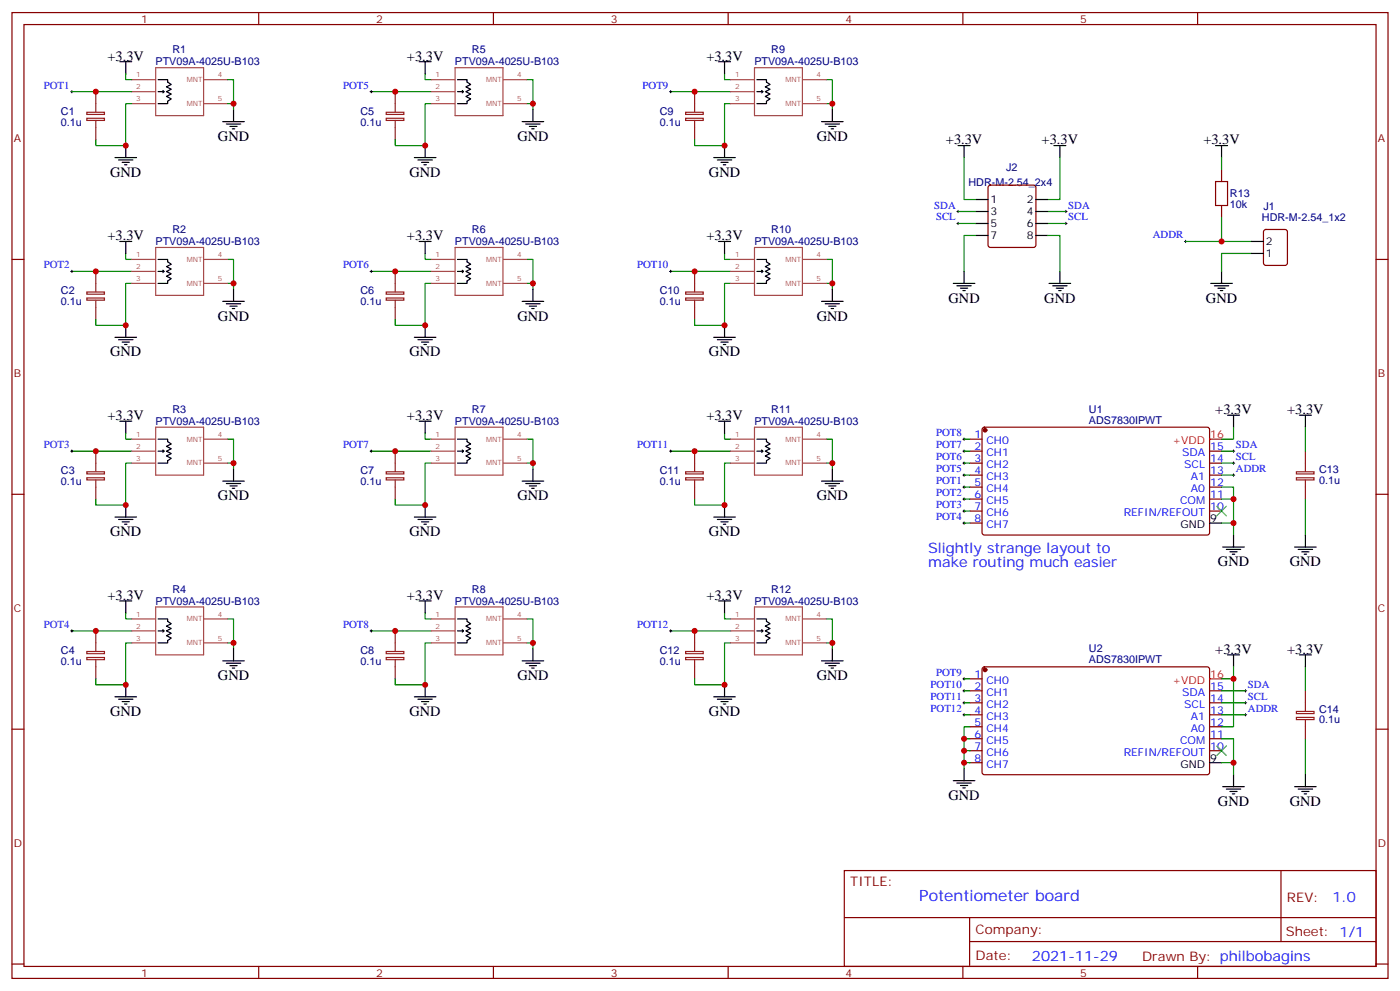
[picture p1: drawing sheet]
<svg xmlns="http://www.w3.org/2000/svg" width="412mm" height="292mm" viewBox="0 0 412 292" stroke-linecap="round" stroke-linejoin="round" font-family="sans-serif">
<g fill="none" stroke="#870000" stroke-width=".35">
<path d="M3.5 3.7h405.4v284.3h-405.4zM7.1 7.2h398.2v277.3h-398.2zM76.2 3.7v3.5M145.3 3.7v3.5M214.5 3.7v3.5M283.6 3.7v3.5M352.8 3.7v3.5M291.3 54.7l.4-.2h12.7l.5 .2 .3 .5v16.9l-.3 .5-.5 .2h-12.7l-.5-.2-.2-.5v-16.9zM359.8 49.9v3.5M3.5 76.4h3.6M359.8 60.5v3.5M372.4 67.8l.5-.2h5.6l.7 .4v9.4l-.4 .7h-5.9l-.7-.4v-9.4z"/>
<path d="M405.3 76.4h3.6M285.8 129.3h3.5M285.8 132.8h3.5M285.8 136.3h3.5M285.8 139.9h3.5M289.5 126l.5-.2h65.9l.4 .7-.1 30.6-.6 .4-65.9-.1-.4-.6v-30.3zM356.3 132.8h3.5M356.3 136.3h3.5M356.3 139.9h3.5M3.5 145.5h3.6M285.8 143.4h3.5M285.8 146.9h3.5"/>
<path d="M285.8 150.5h3.5M285.8 154h3.5M356.3 143.4h3.5M356.3 146.9h3.5M356.3 150.5h3.5M405.3 145.5h3.6M285.8 199.8h3.5M289.5 196.5l.5-.2 65.9 .1 .4 .6-.1 30.6-.6 .5-65.9-.1-.4-.6v-30.4zM3.5 214.7h3.6M285.8 203.4h3.5M285.8 206.9h3.5M285.8 210.4h3.5"/>
<path d="M285.8 214h3.5M285.8 217.5h3.5M356.3 203.4h3.5M356.3 206.9h3.5M356.3 210.4h3.5M356.3 214h3.5M356.3 217.5h3.5M405.3 214.7h3.6M285.8 221h3.5M285.8 224.5h3.5M356.3 221h3.5M248.7 256.3h156.6v28.2h-156.6z"/>
<path d="M377.3 256.3v20.9M248.7 270.1h156.5M285.6 277.2h119.6M285.6 270.1v14.2M3.5 283.8h3.6M76.2 284.5v3.5M145.3 284.5v3.5M214.5 284.5v3.5M283.6 284.5v3.5M352.8 284.5v3.5M405.3 283.8h3.6"/>
</g>
<g fill="none" stroke="#a64a4a" stroke-width=".35">
<path d="M45.9 19.9h14.1v14.1h-14.1zM134.1 19.9h14.1v14.1h-14.1zM222.2 19.9h14.2v14.1h-14.2zM38.8 23.5h6.9M38.8 27h6.9M38.8 30.5h6.9M60.1 23.5h6.9M60.1 30.5h6.9M127 23.5h6.9M127 27h6.9M127 30.5h6.9M148.3 23.5h6.9"/>
<path d="M148.3 30.5h6.9M215.2 23.5h6.9M215.2 27h6.9M215.2 30.5h6.9M236.5 23.5h6.9M236.5 30.5h6.9M38.8 76.4h6.9M38.8 79.9h6.9M45.9 72.8h14.1v14.2h-14.1zM60.1 76.4h6.9M127 76.4h6.9M127 79.9h6.9"/>
<path d="M134.1 72.8h14.1v14.2h-14.1zM148.3 76.4h6.9M215.2 76.4h6.9M215.2 79.9h6.9M222.2 72.8h14.2v14.2h-14.2zM236.5 76.4h6.9M38.8 83.4h6.9M60.1 83.4h6.9M127 83.4h6.9M148.3 83.4h6.9M215.2 83.4h6.9M236.5 83.4h6.9"/>
<path d="M38.8 129.3h6.9M38.8 132.8h6.9M38.8 136.3h6.9M45.9 125.8h14.1v14.1h-14.1zM60.1 129.3h6.9M60.1 136.3h6.9M127 129.3h6.9M127 132.8h6.9M127 136.3h6.9M134.1 125.8h14.1v14.1h-14.1zM148.3 129.3h6.9M148.3 136.3h6.9"/>
<path d="M215.2 129.3h6.9M215.2 132.8h6.9M215.2 136.3h6.9M222.2 125.8h14.2v14.1h-14.2zM236.5 129.3h6.9M236.5 136.3h6.9M45.9 178.7h14.1v14.1h-14.1zM134.1 178.7h14.1v14.1h-14.1zM222.2 178.7h14.2v14.1h-14.2zM38.8 182.2h6.9M38.8 185.7h6.9M38.8 189.3h6.9"/>
<path d="M60.1 182.2h6.9M60.1 189.3h6.9M127 182.2h6.9M127 185.7h6.9M127 189.3h6.9M148.3 182.2h6.9M148.3 189.3h6.9M215.2 182.2h6.9M215.2 185.7h6.9M215.2 189.3h6.9M236.5 182.2h6.9M236.5 189.3h6.9"/>
</g>
<g fill="none" stroke="#000" stroke-width=".35">
<path d="M35.3 18.2h3.5M37 18.2v3.5M123.5 18.2h3.5M125.2 18.2v3.5M211.7 18.2h3.5M213.4 18.2v3.5M46.6 23.5h2.8v.7l1 .7-1.4 .7 1.4 .7-1.4 .7 1.4 .7-1.4 .7 1.4 .7-1 .7v.7h-2.8M48 26.6l.3 .4h-1.7M48.3 27l-.3 .3M65.6 35.8h6.4M66.7 36.5h4.2M67.7 37.2h2.1"/>
<path d="M68.4 37.9h.7M68.8 32.3v3.5M134.8 23.5h2.8v.7l1 .7-1.4 .7 1.4 .7-1.4 .7 1.4 .7-1.4 .7 1.4 .7-1 .7v.7h-2.8M136.2 26.6l.3 .4h-1.7M136.5 27l-.3 .3M153.8 35.8h6.4M154.9 36.5h4.2M155.9 37.2h2.1M156.6 37.9h.7M157 32.3v3.5M223 23.5h2.8v.7l1 .7-1.4 .7 1.4 .7-1.4 .7 1.4 .7-1.4 .7 1.4 .7-1 .7v.7h-2.8M224.4 26.6l.3 .4h-1.7"/>
<path d="M224.7 27l-.3 .3M242 35.8h6.4M243.1 36.5h4.2M244.1 37.2h2.1M244.8 37.9h.7M245.2 32.3v3.5M33.9 46.4h6.3M34.9 47.1h4.3M36 47.8h2.1M36.7 48.5h.7M37 42.9v3.5M122.1 46.4h6.3"/>
<path d="M123.1 47.1h4.3M124.2 47.8h2.1M124.9 48.5h.7M125.2 42.9v3.5M210.3 46.4h6.3M211.3 47.1h4.2M212.4 47.8h2.1M213.1 48.5h.7M213.4 42.9v3.5M282.2 42.9h3.6M284 42.9v3.5M287.5 58.7h3.5"/>
<path d="M305.2 58.7h3.5M310.4 42.9h3.6M312.2 42.9v3.5M358.1 42.9h3.5M359.8 42.9v3.5M35.3 71.1h3.5M37 71.1v3.5M46.6 76.4h2.8v.7l1 .7-1.4 .7 1.4 .7-1.4 .7 1.4 .7-1.4 .7 1.4 .7-1 .7v.7h-2.8M48 79.6l.3 .3h-1.7M48.3 79.9l-.3 .4M123.5 71.1h3.5M125.2 71.1v3.5"/>
<path d="M134.8 76.4h2.8v.7l1 .7-1.4 .7 1.4 .7-1.4 .7 1.4 .7-1.4 .7 1.4 .7-1 .7v.7h-2.8M136.2 79.6l.3 .3h-1.7M136.5 79.9l-.3 .4M211.7 71.1h3.5M213.4 71.1v3.5M223 76.4h2.8v.7l1 .7-1.4 .7 1.4 .7-1.4 .7 1.4 .7-1.4 .7 1.4 .7-1 .7v.7h-2.8M224.4 79.6l.3 .3h-1.7M224.7 79.9l-.3 .4M284 79.9v3.5M287.5 62.3h3.5M287.5 65.8h3.5M287.5 69.3h3.5"/>
<path d="M305.2 62.3h3.5M305.2 65.8h3.5M305.2 69.3h3.5M312.2 79.9v3.5M359.8 79.9v3.5M368.7 71.1h3.5M368.7 74.6h3.5M33.9 99.3h6.3M37 95.8v3.5M65.6 88.7h6.4M66.7 89.4h4.2M67.7 90.1h2.1"/>
<path d="M68.4 90.8h.7M68.8 85.2v3.5M122.1 99.3h6.3M125.2 95.8v3.5M153.8 88.7h6.4M154.9 89.4h4.2M155.9 90.1h2.1M156.6 90.8h.7M157 85.2v3.5M210.3 99.3h6.3M213.4 95.8v3.5M242 88.7h6.4"/>
<path d="M243.1 89.4h4.2M244.1 90.1h2.1M244.8 90.8h.7M245.2 85.2v3.5M280.8 83.4h6.4M281.9 84.1h4.2M282.9 84.8h2.1M283.6 85.5h.7M309 83.4h6.4M310.1 84.1h4.2M311.1 84.8h2.2M311.9 85.5h.7"/>
<path d="M356.7 83.4h6.3M357.7 84.1h4.2M358.8 84.8h2.1M359.5 85.5h.7M34.9 100h4.3M36 100.7h2.1M36.7 101.4h.7M123.1 100h4.3M124.2 100.7h2.1M124.9 101.4h.7M211.3 100h4.2M212.4 100.7h2.1"/>
<path d="M213.1 101.4h.7M35.3 124h3.5M37 124v3.5M46.6 129.3h2.8v.7l1 .7-1.4 .7 1.4 .7-1.4 .7 1.4 .7-1.4 .7 1.4 .7-1 .7v.7h-2.8M48 132.5l.3 .3h-1.7M48.3 132.8l-.3 .4M68.8 138.1v3.5M123.5 124h3.5M125.2 124v3.5M134.8 129.3h2.8v.7l1 .7-1.4 .7 1.4 .7-1.4 .7 1.4 .7-1.4 .7 1.4 .7-1 .7v.7h-2.8M136.2 132.5l.3 .3h-1.7M136.5 132.8l-.3 .4"/>
<path d="M157 138.1v3.5M211.7 124h3.5M213.4 124v3.5M223 129.3h2.8v.7l1 .7-1.4 .7 1.4 .7-1.4 .7 1.4 .7-1.4 .7 1.4 .7-1 .7v.7h-2.8M224.4 132.5l.3 .3h-1.7M224.7 132.8l-.3 .4M245.2 138.1v3.5M361.6 122.2h3.5M363.4 122.2v3.6M382.8 122.2h3.5M384.5 122.2v3.6M33.9 152.2h6.3"/>
<path d="M34.9 152.9h4.3M36 153.6h2.1M36.7 154.3h.7M37 148.7v3.5M65.6 141.6h6.4M66.7 142.3h4.2M67.7 143.1h2.1M68.4 143.8h.7M122.1 152.2h6.3M123.1 152.9h4.3M124.2 153.6h2.1M124.9 154.3h.7"/>
<path d="M125.2 148.7v3.5M153.8 141.6h6.4M154.9 142.3h4.2M155.9 143.1h2.1M156.6 143.8h.7M210.3 152.2h6.3M211.3 152.9h4.2M212.4 153.6h2.1M213.1 154.3h.7M213.4 148.7v3.5M242 141.6h6.4M243.1 142.3h4.2"/>
<path d="M244.1 143.1h2.1M244.8 143.8h.7M356.3 154h3.5M363.4 157.5v3.5M384.5 157.5v3.5M35.3 176.9h3.5M37 176.9v3.5M123.5 176.9h3.5M125.2 176.9v3.5M211.7 176.9h3.5M213.4 176.9v3.5M360.2 161h6.3"/>
<path d="M361.2 161.7h4.3M362.3 162.5h2.1M363 163.2h.7M381.4 161h6.3M382.4 161.7h4.2M383.5 162.5h2.1M384.2 163.2h.7M46.6 182.2h2.8v.7l1 .7-1.4 .7 1.4 .7-1.4 .7 1.4 .7-1.4 .7 1.4 .8-1 .7v.7h-2.8M48 185.4l.3 .3h-1.7M48.3 185.7l-.3 .4M65.6 194.6h6.4M66.7 195.3h4.2"/>
<path d="M67.7 196h2.1M68.4 196.7h.7M68.8 191v3.6M134.8 182.2h2.8v.7l1 .7-1.4 .7 1.4 .7-1.4 .7 1.4 .7-1.4 .7 1.4 .8-1 .7v.7h-2.8M136.2 185.4l.3 .3h-1.7M136.5 185.7l-.3 .4M153.8 194.6h6.4M154.9 195.3h4.2M155.9 196h2.1M156.6 196.7h.7M157 191v3.6M223 182.2h2.8v.7l1 .7-1.4 .7 1.4 .7-1.4 .7 1.4 .7-1.4 .7 1.4 .8-1 .7v.7h-2.8"/>
<path d="M224.4 185.4l.3 .3h-1.7M224.7 185.7l-.3 .4M242 194.6h6.4M243.1 195.3h4.2M244.1 196h2.1M244.8 196.7h.7M245.2 191v3.6M361.6 192.8h3.5M363.4 192.8v3.5M382.8 192.8h3.5M384.5 192.8v3.5M33.9 205.1h6.3"/>
<path d="M34.9 205.8h4.3M36 206.6h2.1M36.7 207.3h.7M37 201.6v3.5M122.1 205.1h6.3M123.1 205.8h4.3M124.2 206.6h2.1M124.9 207.3h.7M125.2 201.6v3.5M210.3 205.1h6.3M211.3 205.8h4.2M212.4 206.6h2.1"/>
<path d="M213.1 207.3h.7M213.4 201.6v3.5M280.8 229.8h6.4M281.9 230.5h4.2M282.9 231.2h2.1M283.6 232h.7M284 226.3v3.5M356.3 224.5h3.5M360.2 231.6h6.3M361.2 232.3h4.3M362.3 233h2.1M363 233.7h.7"/>
<path d="M363.4 228.1v3.5M381.4 231.6h6.3M382.4 232.3h4.2M383.5 233h2.1M384.2 233.7h.7M384.5 228.1v3.5"/>
</g>
<g fill="none" stroke="#008700" stroke-width=".35">
<path d="M21.2 27h17.6M37 21.7v1.8h1.8M38.8 30.5h-1.8v12.4h-8.8v-1.8M67 30.5h1.8v1.8M67 23.5h1.8v7M109.4 27h17.6M125.2 21.7v1.8h1.8M127 30.5h-1.8v12.4h-8.8v-1.8M155.2 23.5h1.8v7M155.2 30.5h1.8v1.8M197.6 27h17.6M213.4 21.7v1.8h1.8"/>
<path d="M215.2 30.5h-1.8v12.4h-8.8v-1.8M243.4 23.5h1.8v7M243.4 30.5h1.8v1.8M284 46.4v12.3h3.5M312.2 46.4v12.3h-3.5M359.8 46.4v3.5M21.2 79.9h17.6M37 74.6v1.8h1.8M67 76.4h1.8v7M109.4 79.9h17.6M125.2 74.6v1.8h1.8M155.2 76.4h1.8v7"/>
<path d="M197.6 79.9h17.6M213.4 74.6v1.8h1.8M243.4 76.4h1.8v7M282.2 62.3h5.3M282.2 65.8h5.3M287.5 69.3h-3.5v10.6M308.7 69.3h3.5v10.6M308.7 62.3h5.3M308.7 65.8h5.3M349.2 71.1h19.5M359.8 64v7.1M368.7 74.6h-8.9v5.3"/>
<path d="M38.8 83.4h-1.8v12.4h-8.8v-1.8M67 83.4h1.8v1.8M127 83.4h-1.8v12.4h-8.8v-1.8M155.2 83.4h1.8v1.8M215.2 83.4h-1.8v12.4h-8.8v-1.8M243.4 83.4h1.8v1.8M21.2 132.8h17.6M37 127.5v1.8h1.8M38.8 136.3h-1.8v12.4h-8.8v-1.8M67 129.3h1.8v7M67 136.3h1.8v1.8M109.4 132.8h17.6"/>
<path d="M125.2 127.5v1.8h1.8M127 136.3h-1.8v12.4h-8.8v-1.8M155.2 129.3h1.8v7M155.2 136.3h1.8v1.8M197.6 132.8h17.6M213.4 127.5v1.8h1.8M215.2 136.3h-1.8v12.4h-8.8v-1.8M243.4 129.3h1.8v7M243.4 136.3h1.8v1.8M284 132.8h1.8M284 136.3h1.8M284 139.9h1.8"/>
<path d="M284 129.3h1.8M359.8 132.8h3.6M359.8 136.3h3.6M359.8 139.9h3.6M363.4 125.8v3.5h-3.6M384.5 125.8v7M284 143.4h1.8M284 146.9h1.8M284 150.5h1.8M284 154h1.8M359.8 154h3.6v3.5M359.8 146.9h3.6v7.1"/>
<path d="M359.8 143.4h3.6v3.5M384.5 146.9v10.6M21.2 185.7h17.6M37 180.4v1.8h1.8M38.8 189.3h-1.8v12.3h-8.8v-1.8M67 182.2h1.8v7.1M67 189.3h1.8v1.7M109.4 185.7h17.6M125.2 180.4v1.8h1.8M127 189.3h-1.8v12.3h-8.8v-1.8M155.2 182.2h1.8v7.1M155.2 189.3h1.8v1.7"/>
<path d="M197.6 185.7h17.6M213.4 180.4v1.8h1.8M215.2 189.3h-1.8v12.3h-8.8v-1.8M243.4 182.2h1.8v7.1M243.4 189.3h1.8v1.7M284 199.8h1.8M363.4 196.3v3.5h-3.6M363.4 199.8v14.2h-3.6M384.5 196.3v7.1M284 203.4h1.8M284 206.9h1.8M284 210.4h1.8"/>
<path d="M285.8 217.5h-1.8v3.5M285.8 214h-1.8v3.5M359.8 217.5h3.6v7M359.8 203.4h7.1M359.8 206.9h7.1M359.8 210.4h7.1M384.5 217.5v10.6M285.8 224.5h-1.8v1.8M285.8 221h-1.8v3.5M359.8 224.5h3.6v3.6"/>
</g>
<g fill="none" stroke="#000" stroke-width=".29">
<path d="M20.8 27h.7M21.2 26.6v.7M109 27h.7M109.4 26.6v.7M197.2 27h.7M197.6 26.6v.7M20.8 79.9h.7M21.2 79.6v.7M109 79.9h.7M109.4 79.6v.7M197.2 79.9h.7M197.6 79.6v.7"/>
<path d="M281.9 65.8h.7M281.9 62.3h.7M282.2 61.9v.7M282.2 65.4v.7M313.6 65.8h.7M313.6 62.3h.7M314 61.9v.7M314 65.4v.7M348.9 71.1h.7M349.2 70.7v.7M20.8 132.8h.7M21.2 132.5v.7"/>
<path d="M109 132.8h.7M109.4 132.5v.7M197.2 132.8h.7M197.6 132.5v.7M283.6 132.8h.7M283.6 139.9h.7M283.6 136.3h.7M283.6 129.3h.7M284 128.9v.7M284 132.5v.7M284 136v.7M284 139.5v.7"/>
<path d="M363 132.8h.7M363 139.9h.7M363 136.3h.7M363.4 132.5v.7M363.4 136v.7M363.4 139.5v.7M283.6 154h.7M283.6 150.5h.7M283.6 146.9h.7M283.6 143.4h.7M284 143.1v.7M284 146.6v.7"/>
<path d="M284 150.1v.7M284 153.6v.7M20.8 185.7h.7M21.2 185.4v.7M109 185.7h.7M109.4 185.4v.7M197.2 185.7h.7M197.6 185.4v.7M283.6 199.8h.7M284 199.5v.7M283.6 210.4h.7M283.6 206.9h.7"/>
<path d="M283.6 203.4h.7M284 203v.7M284 206.6v.7M284 210.1v.7M366.5 210.4h.7M366.5 206.9h.7M366.5 203.4h.7M366.9 203v.7M366.9 206.6v.7M366.9 210.1v.7"/>
</g>
<g fill="none" stroke="#8c2424" stroke-width=".35">
<path d="M25.6 33.1h5.2v.6h-5.2zM25.6 34.8h5.2v.7h-5.2zM28.2 27v6M28.2 35.5v5.6M113.8 33.1h5.2v.6h-5.2zM113.8 34.8h5.2v.7h-5.2zM116.4 27v6M116.4 35.5v5.6M202 33.1h5.2v.6h-5.2zM202 34.8h5.2v.7h-5.2zM204.6 27v6M204.6 35.5v5.6"/>
<path d="M28.2 79.9v6M116.4 79.9v6M204.6 79.9v6M25.6 86h5.2v.6h-5.2zM25.6 87.7h5.2v.7h-5.2zM28.2 88.4v5.6M113.8 86h5.2v.6h-5.2zM113.8 87.7h5.2v.7h-5.2zM116.4 88.4v5.6M202 86h5.2v.6h-5.2zM202 87.7h5.2v.7h-5.2zM204.6 88.4v5.6"/>
<path d="M25.6 138.9h5.2v.6h-5.2zM28.2 132.8v6M113.8 138.9h5.2v.6h-5.2zM116.4 132.8v6M202 138.9h5.2v.6h-5.2zM204.6 132.8v6M381.9 138.9h5.2v.6h-5.2zM384.5 132.8v6M25.6 140.7h5.2v.6h-5.2zM28.2 141.3v5.6M113.8 140.7h5.2v.6h-5.2zM116.4 141.3v5.6"/>
<path d="M202 140.7h5.2v.6h-5.2zM204.6 141.3v5.6M381.9 140.7h5.2v.6h-5.2zM384.5 141.3v5.6M25.6 191.8h5.2v.6h-5.2zM25.6 193.6h5.2v.6h-5.2zM28.2 185.7v6M28.2 194.2v5.6M113.8 191.8h5.2v.6h-5.2zM113.8 193.6h5.2v.6h-5.2zM116.4 185.7v6M116.4 194.2v5.6"/>
<path d="M202 191.8h5.2v.6h-5.2zM202 193.6h5.2v.6h-5.2zM204.6 185.7v6M204.6 194.2v5.6M381.9 209.4h5.2v.7h-5.2zM381.9 211.2h5.2v.6h-5.2zM384.5 203.4v6M384.5 211.8v5.7"/>
</g>
<g fill="#870000" stroke="#870000" stroke-width=".35">
<circle cx="290.2" cy="126.6" r=".53"/>
<circle cx="290.2" cy="197.2" r=".53"/>
</g>
<path d="M356.3 129.3h3.5M356.3 199.8h3.5" fill="none" stroke="#f00" stroke-width=".35"/>
<path d="M358.4 149l2.8 2.9M361.2 149l-2.8 2.9M358.4 219.6l2.8 2.8M361.2 219.6l-2.8 2.8" fill="none" stroke="#3c3" stroke-width=".35"/>
<path d="M358.1 53.4h3.5v7.1h-3.5z" fill="none" stroke="#a10000" stroke-width=".35"/>
<g fill="#c00">
<circle cx="68.8" cy="30.5" r=".88"/>
<circle cx="28.2" cy="27" r=".88"/>
<circle cx="37" cy="42.9" r=".88"/>
<circle cx="37" cy="95.8" r=".88"/>
<circle cx="28.2" cy="79.9" r=".88"/>
<circle cx="68.8" cy="83.4" r=".88"/>
<circle cx="37" cy="148.7" r=".88"/>
<circle cx="28.2" cy="132.8" r=".88"/>
<circle cx="68.8" cy="136.3" r=".88"/>
<circle cx="37" cy="201.6" r=".88"/>
<circle cx="28.2" cy="185.7" r=".88"/>
<circle cx="68.8" cy="189.3" r=".88"/>
<circle cx="125.2" cy="42.9" r=".88"/>
<circle cx="116.4" cy="27" r=".88"/>
<circle cx="157" cy="30.5" r=".88"/>
<circle cx="125.2" cy="95.8" r=".88"/>
<circle cx="116.4" cy="79.9" r=".88"/>
<circle cx="157" cy="83.4" r=".88"/>
<circle cx="125.2" cy="148.7" r=".88"/>
<circle cx="116.4" cy="132.8" r=".88"/>
<circle cx="157" cy="136.3" r=".88"/>
<circle cx="125.2" cy="201.6" r=".88"/>
<circle cx="116.4" cy="185.7" r=".88"/>
<circle cx="157" cy="189.3" r=".88"/>
<circle cx="213.4" cy="42.9" r=".88"/>
<circle cx="204.6" cy="27" r=".88"/>
<circle cx="245.2" cy="30.5" r=".88"/>
<circle cx="213.4" cy="95.8" r=".88"/>
<circle cx="204.6" cy="79.9" r=".88"/>
<circle cx="245.2" cy="83.4" r=".88"/>
<circle cx="213.4" cy="148.7" r=".88"/>
<circle cx="204.6" cy="132.8" r=".88"/>
<circle cx="245.2" cy="136.3" r=".88"/>
<circle cx="213.4" cy="201.6" r=".88"/>
<circle cx="204.6" cy="185.7" r=".88"/>
<circle cx="245.2" cy="189.3" r=".88"/>
<circle cx="284" cy="224.5" r=".88"/>
<circle cx="284" cy="221" r=".88"/>
<circle cx="284" cy="217.5" r=".88"/>
<circle cx="363.4" cy="154" r=".88"/>
<circle cx="363.4" cy="146.9" r=".88"/>
<circle cx="363.4" cy="224.5" r=".88"/>
<circle cx="363.4" cy="199.8" r=".88"/>
<circle cx="359.8" cy="71.1" r=".88"/>
</g>
<text font-size="4.6" fill="#00f" x="270.8" y="265.3">Potentiometer board</text>
<g font-size="4.2">
<text x="31.7" y="17.8">+3.3V</text>
<text x="119.9" y="17.8">+3.3V</text>
<text x="208.1" y="17.8">+3.3V</text>
<text x="64.2" y="41.5">GND</text>
<text x="152.4" y="41.5">GND</text>
<text x="240.6" y="41.5">GND</text>
<text x="278.6" y="42.5">+3.3V</text>
<text x="306.8" y="42.5">+3.3V</text>
<text x="354.5" y="42.5">+3.3V</text>
<text x="32.5" y="52">GND</text>
<text x="120.6" y="52">GND</text>
<text x="208.8" y="52">GND</text>
<text x="31.7" y="70.8">+3.3V</text>
<text x="119.9" y="70.8">+3.3V</text>
<text x="208.1" y="70.8">+3.3V</text>
<text x="279.4" y="89.1">GND</text>
<text x="307.6" y="89.1">GND</text>
<text x="355.2" y="89.1">GND</text>
<text x="64.2" y="94.4">GND</text>
<text x="152.4" y="94.4">GND</text>
<text x="240.6" y="94.4">GND</text>
<text x="32.5" y="105">GND</text>
<text x="120.6" y="105">GND</text>
<text x="208.8" y="105">GND</text>
<text x="31.7" y="123.7">+3.3V</text>
<text x="119.9" y="123.7">+3.3V</text>
<text x="208.1" y="123.7">+3.3V</text>
<text x="358" y="121.9">+3.3V</text>
<text x="379.2" y="121.9">+3.3V</text>
<text x="64.2" y="147.3">GND</text>
<text x="152.4" y="147.3">GND</text>
<text x="240.6" y="147.3">GND</text>
<text x="32.5" y="157.9">GND</text>
<text x="120.6" y="157.9">GND</text>
<text x="208.8" y="157.9">GND</text>
<text x="358.8" y="166.7">GND</text>
<text x="379.9" y="166.7">GND</text>
<text x="31.7" y="176.6">+3.3V</text>
<text x="119.9" y="176.6">+3.3V</text>
<text x="208.1" y="176.6">+3.3V</text>
<text x="358" y="192.5">+3.3V</text>
<text x="379.2" y="192.5">+3.3V</text>
<text x="64.2" y="200.2">GND</text>
<text x="152.4" y="200.2">GND</text>
<text x="240.6" y="200.2">GND</text>
<text x="32.5" y="210.8">GND</text>
<text x="120.6" y="210.8">GND</text>
<text x="208.8" y="210.8">GND</text>
<text x="279.4" y="235.5">GND</text>
<text x="358.8" y="237.2">GND</text>
<text x="379.9" y="237.2">GND</text>
</g>
<g font-size="4.2" fill="#00f">
<text x="273.4" y="162.8">Slightly strange layout to</text>
<text x="273.4" y="167">make routing much easier</text>
<text x="392.5" y="265.6">1.0</text>
<text x="304" y="282.9">2021-11-29</text>
</g>
<g font-size="3.9" fill="#800">
<text x="250.5" y="260.9">TITLE:</text>
<text x="379.1" y="265.6">REV:</text>
<text x="287.4" y="275.1">Company:</text>
<text x="378.7" y="275.7">Sheet: 1/1</text>
<text x="287.4" y="282.8">Date:</text>
<text x="336.4" y="282.8">Drawn By: philbobagins</text>
</g>
<g font-size="3.2" fill="#800">
<text x="41.6" y="6.7">1</text>
<text x="110.8" y="6.7">2</text>
<text x="179.9" y="6.7">3</text>
<text x="249.1" y="6.7">4</text>
<text x="318.2" y="6.7">5</text>
<text x="4.1" y="41.8">A</text>
<text x="405.9" y="41.8">A</text>
<text x="4.1" y="110.9">B</text>
<text x="405.9" y="110.9">B</text>
<text x="4.1" y="180.1">C</text>
<text x="405.9" y="180.1">C</text>
<text x="4.1" y="249.2">D</text>
<text x="405.9" y="249.2">D</text>
<text x="41.6" y="287.5">1</text>
<text x="110.8" y="287.5">2</text>
<text x="179.9" y="287.5">3</text>
<text x="249.1" y="287.5">4</text>
<text x="318.2" y="287.5">5</text>
</g>
<g font-size="3.2" fill="#000080">
<text x="50.8" y="15.7">R1</text>
<text x="139" y="15.7">R5</text>
<text x="227.2" y="15.7">R9</text>
<text x="45.8" y="19.3">PTV09A-4025U-B103</text>
<text x="134" y="19.3">PTV09A-4025U-B103</text>
<text x="222.2" y="19.3">PTV09A-4025U-B103</text>
<text x="18" y="33.8">C1</text>
<text x="106.2" y="33.8">C5</text>
<text x="194.4" y="33.8">C9</text>
<text x="18" y="36.9">0.1u</text>
<text x="106.2" y="36.9">0.1u</text>
<text x="194.4" y="36.9">0.1u</text>
<text x="296.4" y="50.3">J2</text>
<text x="285.3" y="54.6">HDR-M-2.54_2x4</text>
<text x="362.3" y="58.1">R13</text>
<text x="362.3" y="61.3">10k</text>
<text x="371.7" y="65.2">HDR-M-2.54_1x2</text>
<text x="372.2" y="61.7">J1</text>
<text x="50.8" y="68.6">R2</text>
<text x="139" y="68.6">R6</text>
<text x="227.2" y="68.6">R10</text>
<text x="45.8" y="72.2">PTV09A-4025U-B103</text>
<text x="134" y="72.2">PTV09A-4025U-B103</text>
<text x="222.2" y="72.2">PTV09A-4025U-B103</text>
<text x="18" y="89.9">0.1u</text>
<text x="18" y="86.7">C2</text>
<text x="106.2" y="89.9">0.1u</text>
<text x="106.2" y="86.7">C6</text>
<text x="194.4" y="89.9">0.1u</text>
<text x="194.4" y="86.7">C10</text>
<text x="45.8" y="125.1">PTV09A-4025U-B103</text>
<text x="50.8" y="121.5">R3</text>
<text x="134" y="125.1">PTV09A-4025U-B103</text>
<text x="139" y="121.5">R7</text>
<text x="222.2" y="125.1">PTV09A-4025U-B103</text>
<text x="227.2" y="121.5">R11</text>
<text x="320.8" y="124.7">ADS7830IPWT</text>
<text x="320.8" y="121.5">U1</text>
<text x="18" y="142.8">0.1u</text>
<text x="18" y="139.6">C3</text>
<text x="106.2" y="142.8">0.1u</text>
<text x="106.2" y="139.6">C7</text>
<text x="194.4" y="142.8">0.1u</text>
<text x="194.4" y="139.6">C11</text>
<text x="388.6" y="142.4">0.1u</text>
<text x="388.6" y="139.2">C13</text>
<text x="45.8" y="178">PTV09A-4025U-B103</text>
<text x="50.8" y="174.4">R4</text>
<text x="134" y="178">PTV09A-4025U-B103</text>
<text x="139" y="174.4">R8</text>
<text x="222.2" y="178">PTV09A-4025U-B103</text>
<text x="227.2" y="174.4">R12</text>
<text x="18" y="195.7">0.1u</text>
<text x="18" y="192.5">C4</text>
<text x="106.2" y="195.7">0.1u</text>
<text x="106.2" y="192.5">C8</text>
<text x="194.4" y="195.7">0.1u</text>
<text x="194.4" y="192.5">C12</text>
<text x="320.8" y="195.3">ADS7830IPWT</text>
<text x="320.8" y="192.1">U2</text>
<text x="388.6" y="209.8">C14</text>
<text x="388.6" y="213">0.1u</text>
</g>
<g font-size="3.2" fill="#00f">
<text x="12.9" y="26.1">POT1</text>
<text x="101.1" y="26.1">POT5</text>
<text x="189.3" y="26.1">POT9</text>
<text x="275.2" y="61.4">SDA</text>
<text x="275.7" y="64.9">SCL</text>
<text x="314.7" y="64.9">SCL</text>
<text x="314.7" y="61.4">SDA</text>
<text x="339.6" y="70.2">ADDR</text>
<text x="12.9" y="79">POT2</text>
<text x="101.1" y="79">POT6</text>
<text x="187.7" y="79">POT10</text>
<text x="12.9" y="131.9">POT3</text>
<text x="101.1" y="131.9">POT7</text>
<text x="187.7" y="131.9">POT11</text>
<text x="275.7" y="131.9">POT7</text>
<text x="275.7" y="128.4">POT8</text>
<text x="287.1" y="128.9">1</text>
<text x="290.6" y="130.7">CH0</text>
<text x="364.1" y="131.9">SDA</text>
<text x="275.7" y="135.5">POT6</text>
<text x="287.1" y="132.5">2</text>
<text x="287.1" y="136">3</text>
<text x="290.6" y="134.2">CH1</text>
<text x="290.6" y="137.8">CH2</text>
<text x="348.2" y="134.2">SDA</text>
<text x="348.9" y="137.8">SCL</text>
<text x="356.5" y="136">14</text>
<text x="356.5" y="132.5">15</text>
<text x="364.1" y="135.5">SCL</text>
<text x="275.7" y="139">POT5</text>
<text x="275.7" y="142.5">POT1</text>
<text x="287.1" y="139.5">4</text>
<text x="287.1" y="143.1">5</text>
<text x="290.6" y="141.3">CH3</text>
<text x="350.8" y="141.3">A1</text>
<text x="356.5" y="143.1">12</text>
<text x="356.5" y="139.5">13</text>
<text x="364.1" y="139">ADDR</text>
<text x="275.7" y="149.6">POT3</text>
<text x="275.7" y="146">POT2</text>
<text x="287.1" y="146.6">6</text>
<text x="290.6" y="144.8">CH4</text>
<text x="290.6" y="148.3">CH5</text>
<text x="347.6" y="148.3">COM</text>
<text x="350.8" y="144.8">A0</text>
<text x="356.5" y="146.6">11</text>
<text x="275.7" y="153.1">POT4</text>
<text x="287.1" y="150.1">7</text>
<text x="287.1" y="153.6">8</text>
<text x="290.6" y="151.9">CH6</text>
<text x="290.6" y="155.4">CH7</text>
<text x="331" y="151.9">REFIN/REFOUT</text>
<text x="356.5" y="150.1">10</text>
<text x="12.9" y="184.9">POT4</text>
<text x="101.1" y="184.9">POT8</text>
<text x="187.7" y="184.9">POT12</text>
<text x="274.1" y="202.5">POT10</text>
<text x="275.7" y="199">POT9</text>
<text x="287.1" y="199.5">1</text>
<text x="287.1" y="203">2</text>
<text x="290.6" y="201.3">CH0</text>
<text x="356.5" y="203">15</text>
<text x="367.6" y="202.5">SDA</text>
<text x="274.1" y="209.6">POT12</text>
<text x="274.1" y="206">POT11</text>
<text x="287.1" y="206.6">3</text>
<text x="290.6" y="204.8">CH1</text>
<text x="290.6" y="208.3">CH2</text>
<text x="348.2" y="204.8">SDA</text>
<text x="348.9" y="208.3">SCL</text>
<text x="356.5" y="206.6">14</text>
<text x="367.6" y="209.6">ADDR</text>
<text x="367.6" y="206">SCL</text>
<text x="287.1" y="210.1">4</text>
<text x="287.1" y="213.6">5</text>
<text x="290.6" y="211.8">CH3</text>
<text x="290.6" y="215.4">CH4</text>
<text x="350.8" y="215.4">A0</text>
<text x="350.8" y="211.8">A1</text>
<text x="356.5" y="213.6">12</text>
<text x="356.5" y="210.1">13</text>
<text x="287.1" y="217.1">6</text>
<text x="287.1" y="220.7">7</text>
<text x="290.6" y="218.9">CH5</text>
<text x="347.6" y="218.9">COM</text>
<text x="356.5" y="220.7">10</text>
<text x="356.5" y="217.1">11</text>
<text x="287.1" y="224.2">8</text>
<text x="290.6" y="222.4">CH6</text>
<text x="290.6" y="226">CH7</text>
<text x="331" y="222.4">REFIN/REFOUT</text>
</g>
<g font-size="3.2">
<text x="291.7" y="59.8">1</text>
<text x="302.4" y="59.8">2</text>
<text x="291.7" y="63.3">3</text>
<text x="302.4" y="63.3">4</text>
<text x="291.7" y="66.9">5</text>
<text x="291.7" y="70.4">7</text>
<text x="302.4" y="66.9">6</text>
<text x="302.4" y="70.4">8</text>
<text x="372.9" y="75.7">1</text>
<text x="372.9" y="72.1">2</text>
<text x="347.7" y="155.4">GND</text>
<text x="356.5" y="153.6">9</text>
<text x="347.7" y="226">GND</text>
<text x="356.5" y="224.2">9</text>
</g>
<g font-size="3.2" fill="#f00">
<text x="345.3" y="130.7">+VDD</text>
<text x="356.5" y="128.9">16</text>
<text x="345.3" y="201.3">+VDD</text>
<text x="356.5" y="199.5">16</text>
</g>
<g font-size="2.1" fill="#a54b4b">
<text x="40.1" y="22.8">1</text>
<text x="64.1" y="22.8">4</text>
<text x="128.3" y="22.8">1</text>
<text x="152.3" y="22.8">4</text>
<text x="216.5" y="22.8">1</text>
<text x="240.5" y="22.8">4</text>
<text x="40.1" y="26.3">2</text>
<text x="40.1" y="29.8">3</text>
<text x="55" y="24.1">MNT</text>
<text x="64.1" y="29.8">5</text>
<text x="128.3" y="26.3">2</text>
<text x="128.3" y="29.8">3</text>
<text x="143.2" y="24.1">MNT</text>
<text x="152.3" y="29.8">5</text>
<text x="216.5" y="26.3">2</text>
<text x="216.5" y="29.8">3</text>
<text x="231.4" y="24.1">MNT</text>
<text x="240.5" y="29.8">5</text>
<text x="55" y="31.2">MNT</text>
<text x="143.2" y="31.2">MNT</text>
<text x="231.4" y="31.2">MNT</text>
<text x="40.1" y="75.7">1</text>
<text x="55" y="77.1">MNT</text>
<text x="64.1" y="75.7">4</text>
<text x="128.3" y="75.7">1</text>
<text x="143.2" y="77.1">MNT</text>
<text x="152.3" y="75.7">4</text>
<text x="216.5" y="75.7">1</text>
<text x="231.4" y="77.1">MNT</text>
<text x="240.5" y="75.7">4</text>
<text x="40.1" y="79.2">2</text>
<text x="40.1" y="82.7">3</text>
<text x="64.1" y="82.7">5</text>
<text x="128.3" y="79.2">2</text>
<text x="128.3" y="82.7">3</text>
<text x="152.3" y="82.7">5</text>
<text x="216.5" y="79.2">2</text>
<text x="216.5" y="82.7">3</text>
<text x="240.5" y="82.7">5</text>
<text x="55" y="84.1">MNT</text>
<text x="143.2" y="84.1">MNT</text>
<text x="231.4" y="84.1">MNT</text>
<text x="40.1" y="128.6">1</text>
<text x="55" y="130">MNT</text>
<text x="64.1" y="128.6">4</text>
<text x="128.3" y="128.6">1</text>
<text x="143.2" y="130">MNT</text>
<text x="152.3" y="128.6">4</text>
<text x="216.5" y="128.6">1</text>
<text x="231.4" y="130">MNT</text>
<text x="240.5" y="128.6">4</text>
<text x="40.1" y="132.1">2</text>
<text x="40.1" y="135.7">3</text>
<text x="55" y="137">MNT</text>
<text x="64.1" y="135.7">5</text>
<text x="128.3" y="132.1">2</text>
<text x="128.3" y="135.7">3</text>
<text x="143.2" y="137">MNT</text>
<text x="152.3" y="135.7">5</text>
<text x="216.5" y="132.1">2</text>
<text x="216.5" y="135.7">3</text>
<text x="231.4" y="137">MNT</text>
<text x="240.5" y="135.7">5</text>
<text x="40.1" y="181.5">1</text>
<text x="40.1" y="185">2</text>
<text x="55" y="182.9">MNT</text>
<text x="64.1" y="181.5">4</text>
<text x="128.3" y="181.5">1</text>
<text x="128.3" y="185">2</text>
<text x="143.2" y="182.9">MNT</text>
<text x="152.3" y="181.5">4</text>
<text x="216.5" y="181.5">1</text>
<text x="216.5" y="185">2</text>
<text x="231.4" y="182.9">MNT</text>
<text x="240.5" y="181.5">4</text>
<text x="40.1" y="188.6">3</text>
<text x="55" y="190">MNT</text>
<text x="64.1" y="188.6">5</text>
<text x="128.3" y="188.6">3</text>
<text x="143.2" y="190">MNT</text>
<text x="152.3" y="188.6">5</text>
<text x="216.5" y="188.6">3</text>
<text x="231.4" y="190">MNT</text>
<text x="240.5" y="188.6">5</text>
</g>
</svg>
